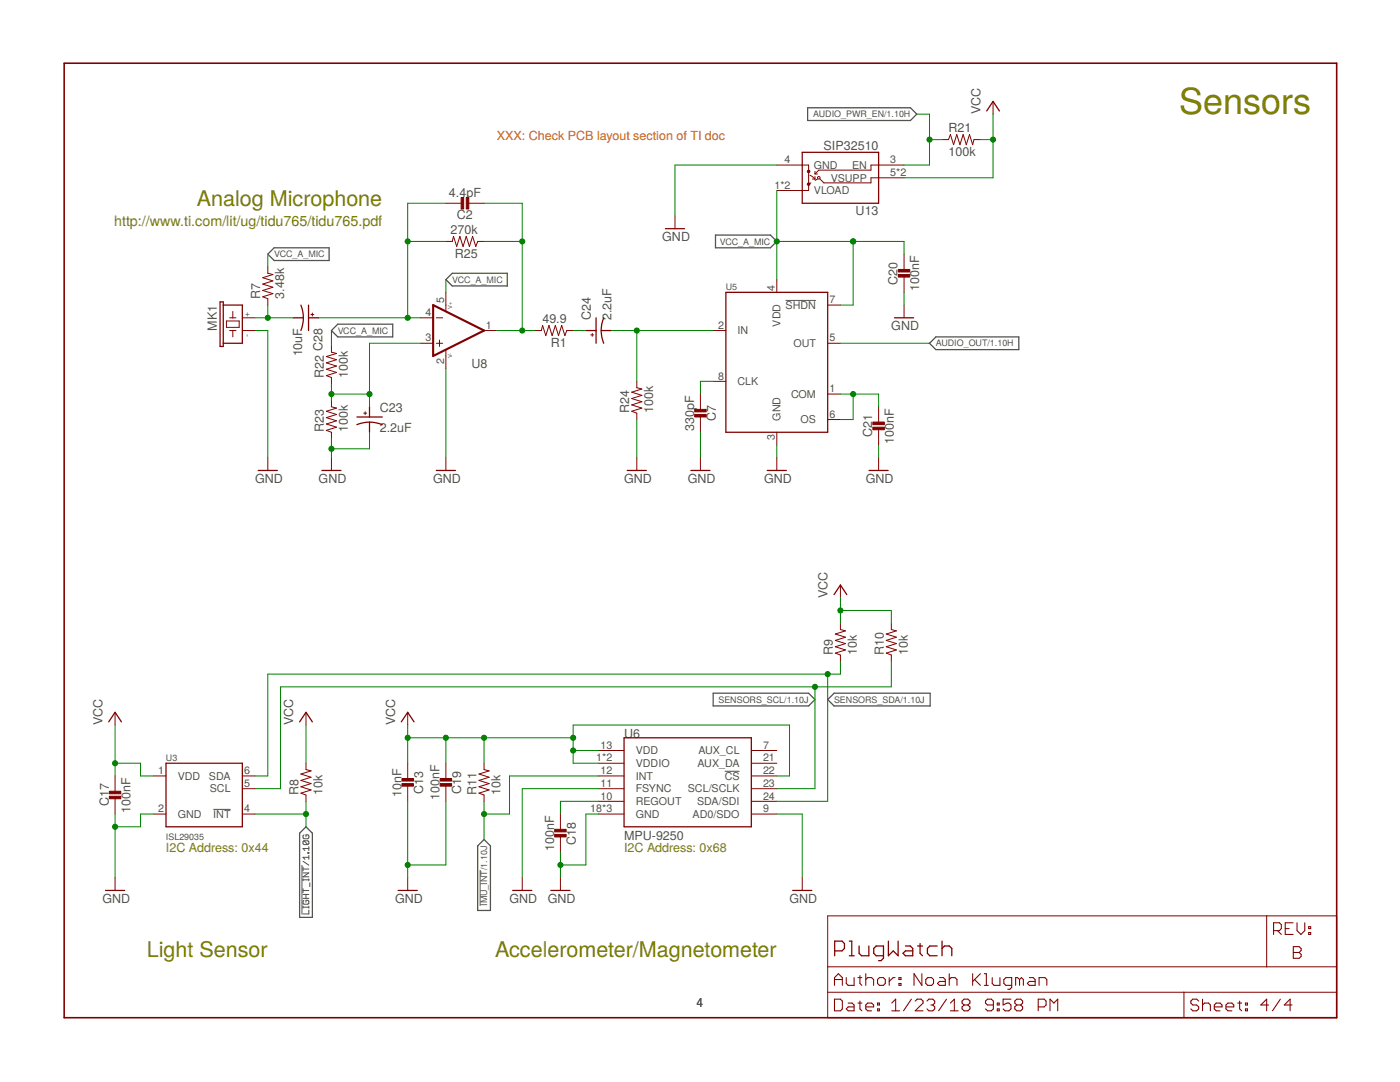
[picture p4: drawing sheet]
<svg xmlns="http://www.w3.org/2000/svg" width="279mm" height="216mm" viewBox="0 0 279 216" stroke-linecap="round" stroke-linejoin="round" font-family="sans-serif">
<g fill="none" stroke="#505050" stroke-width=".2">
<path d="M156.8 59.9h6M144.6 153.9h3M42.6 161.5h3.4M60.3 172.7v9.7M60.5 173v.8M60.5 175.4v.3M60.5 177.3v.8M60.5 179.3h1.1M60.5 178.5h1.1M60.5 177.7h1.1M60.5 175.6h1.1M60.5 174.2h1.1l-1.1 .8h1.1"/>
<path d="M60.5 173.4h1.1M60.5 171.9l1.1 .7M60.7 166.6l-.2 .2v.4l.2 .2h.7l.2-.2v-.4l-.2-.2h-.3v.4M60.7 167.8h.7l.2 .2v.3l-.2 .2M60.7 179.6l-.2 .2v.4l.2 .2h.7l.2-.2v-.4l-.2-.2h-.3v.4M60.7 167.8l-.2 .2v.3l.2 .2h.7M60.7 167.8l.7 .7M61.1 178.5v.8M61.4 170.1h.2v.2h-.2zM61.6 168.9v.8M61.6 170.7v.8M61.6 175.4v.3"/>
<path d="M61.6 171.1h-1.1l.4 .4M61.6 169.3h-1.1l.4 .4M61.8 176.1v.8M95.8 173.6v7.1M60.5 181h1.1M60.5 180.8v.4M61.6 181.6v.8h-1.1M61.6 180.8v.4"/>
</g>
<path d="M161.2 21.5h20.5l1.3 1.3-1.3 1.2h-20.5zM53.4 50.7l1.3-1.3h11v2.6h-11zM89 55.8l1.3-1.3h10.9v2.6h-10.9zM142.8 46.9h11l1.2 1.3-1.2 1.2h-11zM66.1 66l1.3-1.3h11v2.5h-11zM186.8 67.2h16.5v2.6h-16.5l-1.3-1.3zM142.3 138.3h19.1l1.2 1.3-1.2 1.3h-19.1zM165.2 139.6l1.3-1.3h19.1v2.6h-19.1zM61.1 165l1.2 1.2v16.8h-2.5v-16.8zM96.6 167.5l1.3 1.3v12.9h-2.6v-12.9z" fill="none" stroke="#505050" stroke-width=".25"/>
<path d="M12.8 12.6h254v190.5h-254z" fill="none" stroke="#800000" stroke-width=".32"/>
<g fill="none" stroke="#800000" stroke-width=".2">
<path d="M155 32.9h6.4v1.1M161.4 34.5v3.5h-6.4M161.6 35l1 .7M161.8 36.5l-.4 .2M162.1 35.7h.5M162.6 34.2v.5M162.6 35.2v.5M162.6 34.7h.6M163.2 35.7l-.5 .3M180.4 35.5h-6.6v1h-9.4l-.7-.8M180.4 32.9h-6.6v1.1h-10.4l-.8 .7M188 27.9h1.3l.4-1.1 .6 2.1 .6-2.1 .7 2.1 .6-2.1 .6 2.1 .7-2.1 .6 2.1 .3-1h1.2"/>
<path d="M198.2 20.2v2.6M53.4 53.3v1.2l1.1 .3-2.1 .6 2.1 .6-2.1 .7 2.1 .6-2.1 .7 2.1 .6-2.1 .6 1 .4v1.3M89 58.3v3.7M89 48.2h1.3l.2-1 .6 2 .7-2 .6 2 .6-2 .7 2 .6-2 .7 2 .3-1h1.3M89 40.6h3M93.3 40.6h3.3M134.7 43.1v2.5M155 55.8v2.5M180.4 50.7v3.1M180.4 55v3.3M45.2 64.1h2.5v1.2h-2.5zM45.8 66h1.3"/>
<path d="M45.8 63.4h1.3M46.5 62.1v1.3M46.5 66v1.2M48.4 66h2.5M48.4 63.4h2.5M62 62.8h.6M62.3 62.5v.6M66.1 69v1.3l1.1 .2-2.1 .6 2.1 .7-2.1 .6 2.1 .6-2.1 .7 2.1 .6-2.1 .7 1 .3v1.3M66.1 79.9v1.3l1.1 .2-2.1 .7 2.1 .6-2.1 .6 2.1 .7-2.1 .6 2.1 .6-2.1 .7 1 .4v1.2M83.9 63.4h2.5M83.9 68.5h2.5M87.1 63.4h1.2"/>
<path d="M87.1 68.5h1.2M87.7 67.9v1.2M89 69.8v3.8M96.6 66h2.5M106.8 66h1.2l.3-1.1 .6 2.1 .7-2.1 .6 2.1 .6-2.1 .7 2.1 .6-2.1 .6 2.1 .4-1h1.3M117.9 66.8h.6M118.2 66.5v.6M127.1 76.1v1.3l1 .2-2 .7 2 .6-2 .6 2 .7-2 .6 2 .6-2 .7 1 .3v1.3M139.8 78.6v3.3M142.3 66h2.6M142.3 76.1h2.6M165.2 68.5h2.5"/>
<path d="M165.2 60.9h2.5M165.2 78.6h2.5M180.4 60.9v2.5M53.4 91.3v2.6M66.1 91.3v2.6M72.6 82.4h.6M72.9 82.1v.6M89 91.3v2.6M127.1 91.3v2.6M139.8 83.2v3.1M139.8 91.3v2.6M155 86.3v2.5"/>
<path d="M155 91.3v2.6M165.2 83.7h2.5M175.3 81.2v3M175.3 85.5v3.3M175.3 91.3v2.6M167.7 116.7v2.6M167.7 124.4v1.2l1 .3-2 .6 2 .6-2 .7 2 .6-2 .7 2 .6-2 .6 1 .4v1.3M177.9 124.4v1.2l1 .3-2 .6 2 .6-2 .7 2 .6-2 .7 2 .6-2 .6 1 .4v1.3M23 142.1v2.6M23 154.8v3.1M23 159.1v3.3M30.6 154.8h2.5"/>
<path d="M48.4 154.8h2.5M48.4 157.4h2.5M61.1 152.3v1.3l1 .2-2.1 .7 2.1 .6-2.1 .6 2.1 .7-2.1 .6 2.1 .6-2.1 .7 1.1 .3v1.3M61.1 142.1v2.6M81.4 142.1v2.6M81.4 152.3v3M81.4 156.6v3.3M89 152.3v3M89 156.6v3.3M96.6 152.3v1.3l1 .2-2 .7 2 .6-2 .6 2 .7-2 .6 2 .6-2 .7 1 .3v1.3M119.5 154.8h5M119.5 157.4h5"/>
<path d="M119.5 149.8h5M119.5 159.9h5M119.5 152.3h5M149.9 154.8h5.1M149.9 157.4h5.1M149.9 149.8h5.1M149.9 159.9h5.1M149.9 152.3h5.1M23 175.1v2.6M30.6 162.4h2.5M48.4 162.4h2.5M81.4 175.1v2.6"/>
<path d="M104.2 175.1v2.6M111.8 162.4v3.1M111.8 166.8v3.3M111.8 175.1v2.6M119.5 162.4h5M149.9 162.4h5.1M160.1 175.1v2.6M165.2 182.8h101.6v20.3h-101.6zM165.2 198h101.6M165.2 192.9h101.6M236.3 198v5.1M252.8 182.8v10.1"/>
<circle cx="163.4" cy="35.5" r=".25"/>
</g>
<g fill="none" stroke="#800000" stroke-width=".21">
<path d="M166.5 196.6v-1.5l.8-.8 .8 .8v1.5M166.5 199.4h1.2l.4 .3v1.6l-.4 .4h-1.2zM166.5 195.5h1.6M168.9 195.1v1.1l.4 .4h1.2v-1.5M171.2 195.1h.8M171.6 194.7v1.5l.4 .4M171.6 199.7v1.6l.4 .4M172.8 194.3v2.3M172.8 195.5l.4-.4h.7l.4 .4v1.1M175.5 195.1h.8l.4 .4v.7l-.4 .4h-.8l-.4-.4v-.7zM177.5 195.1v1.5M178.6 195.1h-.4l-.7 .7"/>
<path d="M179.4 195.1h.4v.4h-.4zM179.4 196.2h.4v.4h-.4zM181.9 199.4l-1.6 2.3M182.6 199.7l.4-.3h.8l.4 .3v.5l-1.6 1.5h1.6M184 194.3v2.3l-1.6-2.3v2.3M184.8 195.5l.3-.4h.8l.4 .4v.7l-.4 .4h-.8l-.3-.4zM185 199.7l.4-.3h.8l.3 .3v.5l-.3 .3M187.5 195.1h.8l.4 .4v1.1h-1.2l-.4-.4 .4-.4h1.2M188.9 199.4l-1.6 2.3M189.4 195.5l.4-.4h.8l.4 .4v1.1M189.4 194.3v2.3M194.1 194.3v2.3"/>
<path d="M194.5 195.5l1.2 1.1M195.7 194.3l-1.6 1.5M196.4 196.6h.8M196.4 194.3h.4v2.3M198 195.1v1.1l.4 .4h1.2v-1.5M201.8 199.4h-1.6v1.1l.8-.3h.4l.4 .3v.8l-.4 .4h-.8l-.4-.4M201.9 196.6h-1.2l-.4-.4v-.7l.4-.4h1.2v1.9l-.4 .4h-.4M203.5 195.5l-.4-.4h-.4v1.5M203.5 195.5l.4-.4 .3 .4v1.1M203.5 195.5v1.1M205.4 195.1h.8l.4 .4v1.1h-1.2l-.4-.4 .4-.4h1.2M207.4 196.6v-1.5h1.1l.4 .4v1.1"/>
<path d="M239.2 199.7l-.4-.3h-.8l-.3 .3v.5l.3 .3h.8l.4 .4v.4l-.4 .4h-.8l-.3-.4M240 199.4v2.3M247.4 199.7v1.6l.4 .4M254.2 185.7h1.1l.4-.4v-.8l-.4-.4h-1.1v2.4M255 185.7l.7 .8M255.5 199.4l-1.5 2.3M256.5 185.3h.8M258.1 184.1h-1.6v2.4h1.6M258.1 188.9h1.2l.4 .4v.4l-.4 .4 .4 .3v.4l-.4 .4h-1.2zM258.1 190.1h1.2M258.8 184.1v1.6l.8 .8 .8-.8v-1.6M261.2 186.1h.4v.4h-.4z"/>
<path d="M261.2 184.9h.4v.4h-.4zM169.3 200.2h.8l.4 .3v1.2h-1.2l-.4-.4 .4-.4h1.2M171.2 200.2h.8M172.8 200.9h1.5v-.4l-.4-.3h-.7l-.4 .3v.8l.4 .4h.7M175.1 201.3h.4v.4h-.4zM175.1 200.2h.4v.3h-.4zM178 201.7h1.5M178 200.2l.8-.8v2.3M185.8 200.5h.4M186.2 200.5l.3 .4v.4l-.3 .4h-.8l-.4-.4M189.7 201.7h1.5M189.7 200.2l.8-.8v2.3"/>
<path d="M192.4 200.5l-.4 .4v.4l.4 .4h.8l.4-.4v-.4l-.4-.4M192.4 200.5l-.4-.3v-.5l.4-.3h.8l.4 .3v.5l-.4 .3M192.4 200.5h.8M198.2 200.5h-1.1l-.4-.3v-.5l.4-.3h.7l.4 .3v1.6l-.4 .4h-.7l-.4-.4M199 201.3h.4v.4h-.4zM199 200.2h.4v.3h-.4zM202.9 200.5l-.4 .4v.4l.4 .4h.8l.4-.4v-.4l-.4-.4M202.9 200.5l-.4-.3v-.5l.4-.3h.8l.4 .3v.5l-.4 .3M202.9 200.5h.8M207.2 200.9h1.2l.4-.4v-.8l-.4-.3h-1.2v2.3M209.5 201.7v-2.3l.8 .8 .8-.8v2.3M240 200.5l.4-.3h.8l.4 .3v1.2"/>
<path d="M242.3 200.9h1.6v-.4l-.4-.3h-.8l-.4 .3v.8l.4 .4h.8M244.7 200.9h1.5v-.4l-.3-.3h-.8l-.4 .3v.8l.4 .4h.8M247 200.2h.8M248.6 201.3h.4v.4h-.4zM248.6 200.2h.4v.3h-.4zM253.2 200.5h-1.6l1.2-1.1v2.3M257.9 200.5h-1.6l1.2-1.1v2.3"/>
</g>
<g fill="none" stroke="#800000" stroke-width=".25">
<path d="M160.1 30.4h15.2v10.2h-15.2zM196.9 22.1l1.3-1.9 1.3 1.9M132.8 45.6h3.8M144.9 58.3h20.3v28h-20.3zM43.9 60.2h.7v8.9h-.7zM44.6 60.9h3.8v7.6h-3.8M58.5 63.4h2.1M60 60.9a6.9 6.9 0 0 1 0 5.1M61.6 63.4h2M61.6 60.9v5.1M116.9 66h2.1M119 63.4v5.1"/>
<path d="M120 66h2M120.5 63.4a6.6 6.6 0 0 0 0 5.1M178.5 63.4h3.8M51.5 93.9h3.9M64.2 93.9h3.9M71.2 84.7a6.6 6.6 0 0 1 5.1 0M71.2 83.2h5.1M73.7 81.2v2M73.7 84.2v2.1M87.1 93.9h3.8M125.2 93.9h3.8M137.9 93.9h3.8"/>
<path d="M153.1 93.9h3.8M173.4 93.9h3.8M166.5 118.6l1.2-1.9 1.3 1.9M21.7 144l1.3-1.9 1.2 1.9M33.1 152.3h15.3v12.7h-15.3zM59.8 144l1.3-1.9 1.2 1.9M80.1 144l1.3-1.9 1.2 1.9M124.5 147.2h25.4v17.8h-25.4zM21.1 177.7h3.8M79.5 177.7h3.8M102.3 177.7h3.8M109.9 177.7h3.8"/>
<path d="M158.2 177.7h3.8M166.6 189.7h1.4l.5-.4v-1l-.5-.5h-1.4v2.9M169.5 187.8h.5v2.9M169.5 190.7h1M171.4 188.8v1.4l.5 .5h1.5v-1.9M176.3 190.7h-1.4l-.5-.5v-.9l.5-.5h1.4v2.4l-.5 .5h-.5M177.3 187.8v2.9l1-1 .9 1v-2.9M180.7 188.8h1l.5 .5v1.4h-1.5l-.5-.5 .5-.5h1.5M183.1 188.8h1M183.6 188.3v1.9l.5 .5M187 188.8h-1.4l-.5 .5v.9l.5 .5h1.4M188 189.3l.5-.5h1l.4 .5v1.4"/>
<path d="M188 187.8v2.9"/>
</g>
<g fill="#800000" stroke="#800000" stroke-width=".2">
<path d="M21.8 157.9h2.3v.5h-2.3z"/>
<path d="M21.8 158.9h2.3v.5h-2.3z"/>
<path d="M110.7 165.5h2.3v.5h-2.3z"/>
<path d="M110.7 166.5h2.3v.5h-2.3z"/>
<path d="M87.8 155.3h2.3v.6h-2.3z"/>
<path d="M87.8 156.4h2.3v.5h-2.3z"/>
<path d="M80.2 155.3h2.3v.6h-2.3z"/>
<path d="M80.2 156.4h2.3v.5h-2.3z"/>
<path d="M92 39.4h.5v2.3h-.5z"/>
<path d="M93 39.4h.6v2.3h-.6z"/>
<path d="M179.3 53.8h2.3v.5h-2.3z"/>
<path d="M179.3 54.8h2.3v.5h-2.3z"/>
<path d="M174.2 84.2h2.3v.5h-2.3z"/>
<path d="M174.2 85.2h2.3v.5h-2.3z"/>
<path d="M138.6 82.7h2.3v.5h-2.3z"/>
<path d="M138.6 81.7h2.3v.5h-2.3z"/>
</g>
<path d="M86.4 60.9l10.2 5.1-10.2 5z" fill="none" stroke="#800000" stroke-width=".42"/>
<g fill="#800000" stroke="#800000" stroke-width=".2">
<circle cx="161.4" cy="34.2" r=".25"/>
<circle cx="161.4" cy="36.7" r=".25"/>
</g>
<g fill="none" stroke="#008000" stroke-width=".2">
<path d="M155 38v17.8M155 32.9h-20.3v10.2M183 22.8h2.5v10.1h-5.1M185.5 27.9h2.5M195.6 27.9h2.6M198.2 22.8v12.7h-17.8M53.4 51v2.3M81.4 48.2h7.6M89 40.6h-7.6v22.8M89 55.8v2.5M96.6 40.6h7.6v25.4M96.6 48.2h7.6"/>
<path d="M155 48.2h25.4v2.5M170.3 48.2v12.7h-2.6M180.4 58.3v2.6M50.9 66h2.5v25.3M50.9 63.4h7.6M53.4 60.9v2.5M63.6 63.4h20.3M66.1 66v3M66.1 76.6v3.3M66.1 78.6h7.6M83.9 68.5h-10.2v12.7M89 73.6v17.7"/>
<path d="M99.1 66h7.7M114.4 66h2.5M122 66h20.3M127.1 66v10.1M142.3 76.1h-2.5v2.5M167.7 78.6h7.6v2.6M167.7 68.5h17.8M170.3 78.6v5.1h-2.6M66.1 87.5v3.8M73.7 86.3v3.3h-7.6M127.1 83.7v7.6M139.8 86.3v5"/>
<path d="M155 88.8v2.5M175.3 88.8v2.5M167.7 119.3v5.1M162.6 137.1v20.3h-7.6M165.2 134.5v25.4h-10.2M167.7 132v2.5h-114.3v20.3h-2.5M167.7 121.8h10.2v2.6M177.9 132v5.1h-121.9v20.3h-5.1M23 152.3h5v2.5h2.6M23 144.7v10.1M61.1 144.7v7.6M61.1 159.9v5.1"/>
<path d="M81.4 144.7v7.6M81.4 159.9v15.2M81.4 147.2h33M89 159.9v12.7h-7.6M89 147.2v5.1M96.6 147.2v5.1M96.6 159.9v7.6M114.4 149.8h5.1M119.5 154.8h-17.8v7.6h-5.1M119.5 159.9h-7.7v2.5M119.5 157.4h-15.3v17.7M119.5 152.3h-5.1v-7.6h43.2v10.1h-2.6"/>
<path d="M23 162.4v12.7M30.6 162.4h-2.6v2.6h-5M50.9 162.4h10.2M111.8 170.1v5M119.5 162.4h-2.6v10.2h-5.1M155 162.4h5.1v12.7"/>
</g>
<g fill="#008000" stroke="#008000" stroke-width=".2">
<circle cx="23" cy="165" r=".51"/>
<circle cx="111.8" cy="172.6" r=".51"/>
<circle cx="81.4" cy="172.6" r=".51"/>
<circle cx="66.1" cy="89.6" r=".51"/>
<circle cx="23" cy="152.3" r=".51"/>
<circle cx="167.7" cy="121.8" r=".51"/>
<circle cx="114.4" cy="149.8" r=".51"/>
<circle cx="89" cy="147.2" r=".51"/>
<circle cx="96.6" cy="147.2" r=".51"/>
<circle cx="114.4" cy="147.2" r=".51"/>
<circle cx="81.4" cy="147.2" r=".51"/>
<circle cx="198.2" cy="27.9" r=".51"/>
<circle cx="61.1" cy="162.4" r=".51"/>
<circle cx="96.6" cy="162.4" r=".51"/>
<circle cx="162.6" cy="137.1" r=".51"/>
<circle cx="165.2" cy="134.5" r=".51"/>
<circle cx="53.4" cy="63.4" r=".51"/>
<circle cx="104.2" cy="48.2" r=".51"/>
<circle cx="104.2" cy="66" r=".51"/>
<circle cx="127.1" cy="66" r=".51"/>
<circle cx="66.1" cy="78.6" r=".51"/>
<circle cx="73.7" cy="78.6" r=".51"/>
<circle cx="81.4" cy="48.2" r=".51"/>
<circle cx="81.4" cy="63.4" r=".51"/>
<circle cx="170.3" cy="48.2" r=".51"/>
<circle cx="155" cy="48.2" r=".51"/>
<circle cx="170.3" cy="78.6" r=".51"/>
<circle cx="185.5" cy="27.9" r=".51"/>
</g>
<text font-size="7.2" fill="#808000" x="235.3" y="22.8">Sensors</text>
<g font-size="4.3" fill="#808000">
<text x="39.3" y="41.1">Analog Microphone</text>
<text x="29.3" y="190.9">Light Sensor</text>
<text x="98.8" y="190.9">Accelerometer/Magnetometer</text>
</g>
<text font-size="2.9" fill="#808000" x="22.8" y="45.1">http://www.ti.com/lit/ug/tidu765/tidu765.pdf</text>
<text font-size="2.7" x="139" y="200.9">4</text>
<g font-size="2.5" fill="#505050">
<text x="195.7" y="22.8" transform="rotate(-90 195.7 22.8)">VCC</text>
<text x="164.4" y="29.9">SIP32510</text>
<text x="189.3" y="26.4">R21</text>
<text x="189.3" y="31.2">100k</text>
<text x="89.6" y="39.3">4.4pF</text>
<text x="89.9" y="46.6">270k</text>
<text x="91.2" y="43.6">C2</text>
<text x="170.8" y="42.8">U13</text>
<text x="90.8" y="51.4">R25</text>
<text x="132.2" y="48.2">GND</text>
<text x="51.9" y="59.6" transform="rotate(-90 51.9 59.6)">R7</text>
<text x="56.7" y="59.6" transform="rotate(-90 56.7 59.6)">3.48k</text>
<text x="179.1" y="56.8" transform="rotate(-90 179.1 56.8)">C20</text>
<text x="183.5" y="58.1" transform="rotate(-90 183.5 58.1)">100nF</text>
<text x="108.2" y="64.4">49.9</text>
<text x="117.9" y="63.9" transform="rotate(-90 117.9 63.9)">C24</text>
<text x="122" y="63.9" transform="rotate(-90 122 63.9)">2.2uF</text>
<text x="177.9" y="65.9">GND</text>
<text x="43.3" y="66" transform="rotate(-90 43.3 66)">MK1</text>
<text x="60.3" y="71.1" transform="rotate(-90 60.3 71.1)">10uF</text>
<text x="109.9" y="69.2">R1</text>
<text x="64.6" y="75.3" transform="rotate(-90 64.6 75.3)">R22 C28</text>
<text x="69.4" y="75.3" transform="rotate(-90 69.4 75.3)">100k</text>
<text x="94.1" y="73.4">U8</text>
<text x="75.8" y="82.2">C23</text>
<text x="125.6" y="82.5" transform="rotate(-90 125.6 82.5)">R24</text>
<text x="130.4" y="82.5" transform="rotate(-90 130.4 82.5)">100k</text>
<text x="64.6" y="86.3" transform="rotate(-90 64.6 86.3)">R23</text>
<text x="69.4" y="86.3" transform="rotate(-90 69.4 86.3)">100k</text>
<text x="75.8" y="86.3">2.2uF</text>
<text x="138.5" y="86" transform="rotate(-90 138.5 86)">330pF</text>
<text x="142.8" y="84.1" transform="rotate(-90 142.8 84.1)">C7</text>
<text x="174.1" y="87.3" transform="rotate(-90 174.1 87.3)">C21</text>
<text x="178.4" y="88.5" transform="rotate(-90 178.4 88.5)">100nF</text>
<text x="50.9" y="96.4">GND</text>
<text x="63.6" y="96.4">GND</text>
<text x="86.5" y="96.4">GND</text>
<text x="124.5" y="96.4">GND</text>
<text x="137.2" y="96.4">GND</text>
<text x="152.5" y="96.4">GND</text>
<text x="172.8" y="96.4">GND</text>
<text x="165.2" y="119.3" transform="rotate(-90 165.2 119.3)">VCC</text>
<text x="166.2" y="130.7" transform="rotate(-90 166.2 130.7)">R9</text>
<text x="171" y="130.7" transform="rotate(-90 171 130.7)">10k</text>
<text x="176.4" y="130.7" transform="rotate(-90 176.4 130.7)">R10</text>
<text x="181.2" y="130.7" transform="rotate(-90 181.2 130.7)">10k</text>
<text x="20.4" y="144.7" transform="rotate(-90 20.4 144.7)">VCC</text>
<text x="58.5" y="144.7" transform="rotate(-90 58.5 144.7)">VCC</text>
<text x="78.8" y="144.7" transform="rotate(-90 78.8 144.7)">VCC</text>
<text x="124.5" y="147.2">U6</text>
<text x="21.7" y="160.9" transform="rotate(-90 21.7 160.9)">C17</text>
<text x="59.6" y="158.6" transform="rotate(-90 59.6 158.6)">R8</text>
<text x="64.4" y="158.6" transform="rotate(-90 64.4 158.6)">10k</text>
<text x="80.1" y="159" transform="rotate(-90 80.1 159)">10nF</text>
<text x="84.4" y="158.4" transform="rotate(-90 84.4 158.4)">C13</text>
<text x="87.7" y="159.6" transform="rotate(-90 87.7 159.6)">100nF</text>
<text x="92" y="158.4" transform="rotate(-90 92 158.4)">C19</text>
<text x="95.1" y="158.6" transform="rotate(-90 95.1 158.6)">R11</text>
<text x="99.9" y="158.6" transform="rotate(-90 99.9 158.6)">10k</text>
<text x="26" y="162.2" transform="rotate(-90 26 162.2)">100nF</text>
<text x="124.5" y="167.5">MPU-9250</text>
<text x="110.6" y="169.8" transform="rotate(-90 110.6 169.8)">100nF</text>
<text x="114.9" y="168.5" transform="rotate(-90 114.9 168.5)">C18</text>
<text x="20.4" y="180.2">GND</text>
<text x="78.8" y="180.2">GND</text>
<text x="101.7" y="180.2">GND</text>
<text x="109.3" y="180.2">GND</text>
<text x="157.6" y="180.2">GND</text>
</g>
<text font-size="2.5" fill="#c60" x="99.2" y="27.9">XXX: Check PCB layout section of TI doc</text>
<g font-size="2.5" fill="#808000">
<text x="33.1" y="170.1">I2C Address: 0x44</text>
<text x="124.5" y="170.1">I2C Address: 0x68</text>
</g>
<g font-size="2.1" fill="#505050">
<text x="156.6" y="32.6">4</text>
<text x="162.4" y="33.7">GND</text>
<text x="170" y="33.7">EN</text>
<text x="177.7" y="35.1">5*2</text>
<text x="177.7" y="32.6">3</text>
<text x="154.5" y="37.7">1*2</text>
<text x="162.4" y="38.8">VLOAD</text>
<text x="165.8" y="36.2">VSUPP</text>
<text x="154.7" y="58" transform="rotate(-90 154.7 58)">4</text>
<text x="84.9" y="63.1">4</text>
<text x="88.6" y="60.5" transform="rotate(-90 88.6 60.5)">5</text>
<text x="97" y="65.6">1</text>
<text x="143.3" y="65.6">2</text>
<text x="155.8" y="65.2" transform="rotate(-90 155.8 65.2)">VDD</text>
<text x="156.8" y="61.6">SHDN</text>
<text x="165.5" y="60.5">7</text>
<text x="84.9" y="68.1">3</text>
<text x="147.2" y="66.7">IN</text>
<text x="158.3" y="69.2">OUT</text>
<text x="165.5" y="68.1">5</text>
<text x="88.6" y="72.6" transform="rotate(-90 88.6 72.6)">2</text>
<text x="143.3" y="75.7">8</text>
<text x="147.2" y="76.9">CLK</text>
<text x="155.8" y="83.9" transform="rotate(-90 155.8 83.9)">GND</text>
<text x="157.9" y="79.4">COM</text>
<text x="165.5" y="83.4">6</text>
<text x="165.5" y="78.3">1</text>
<text x="154.7" y="87.8" transform="rotate(-90 154.7 87.8)">3</text>
<text x="159.8" y="84.5">OS</text>
<text x="119.8" y="149.4">13</text>
<text x="152.3" y="149.4">7</text>
<text x="31.6" y="154.5">1</text>
<text x="35.5" y="155.6">VDD</text>
<text x="41.7" y="155.6">SDA</text>
<text x="48.7" y="154.5">6</text>
<text x="119" y="151.9">1*2</text>
<text x="119.8" y="154.5">12</text>
<text x="126.9" y="150.5">VDD</text>
<text x="126.9" y="155.6">INT</text>
<text x="126.9" y="153">VDDIO</text>
<text x="139.2" y="153">AUX_DA</text>
<text x="139.4" y="150.5">AUX_CL</text>
<text x="144.6" y="155.6">CS</text>
<text x="152.3" y="154.5">22</text>
<text x="152.3" y="151.9">21</text>
<text x="41.9" y="158.1">SCL</text>
<text x="48.7" y="157">5</text>
<text x="119.8" y="157">11</text>
<text x="119.8" y="159.5">10</text>
<text x="126.9" y="158.1">FSYNC</text>
<text x="126.9" y="160.7">REGOUT</text>
<text x="137.3" y="158.1">SCL/SCLK</text>
<text x="139.1" y="160.7">SDA/SDI</text>
<text x="152.3" y="157">23</text>
<text x="152.3" y="159.5">24</text>
<text x="31.6" y="162.1">2</text>
<text x="35.5" y="163.2">GND</text>
<text x="42.6" y="163.2">INT</text>
<text x="48.7" y="162.1">4</text>
<text x="117.8" y="162.1">18*3</text>
<text x="126.9" y="163.2">GND</text>
<text x="138.2" y="163.2">AD0/SDO</text>
<text x="152.3" y="162.1">9</text>
</g>
<g font-size="1.8" fill="#505050">
<text x="162.3" y="23.4">AUDIO_PWR_EN/1.10H</text>
<text x="54.7" y="51.3">VCC_A_MIC</text>
<text x="143.7" y="48.8">VCC_A_MIC</text>
<text x="90.3" y="56.4">VCC_A_MIC</text>
<text x="144.9" y="57.8">U5</text>
<text x="49.9" y="63.2" transform="rotate(-90 49.9 63.2)">+</text>
<text x="49.9" y="67.2" transform="rotate(-90 49.9 67.2)">-</text>
<text x="67.4" y="66.6">VCC_A_MIC</text>
<text x="186.8" y="69.1">AUDIO_OUT/1.10H</text>
<text x="143.4" y="140.2">SENSORS_SCL/1.10J</text>
<text x="166.4" y="140.2">SENSORS_SDA/1.10J</text>
<text x="33.1" y="151.8">U3</text>
<text x="33.1" y="167.5">ISL29035</text>
<text x="97.2" y="180.8" transform="rotate(-90 97.2 180.8)">IMU_INT/1.10J</text>
</g>
<g font-size="1.1" fill="#505050">
<text x="90.3" y="61.7" transform="rotate(-90 90.3 61.7)">V+</text>
<text x="90.3" y="71.5" transform="rotate(-90 90.3 71.5)">V-</text>
</g>
</svg>
